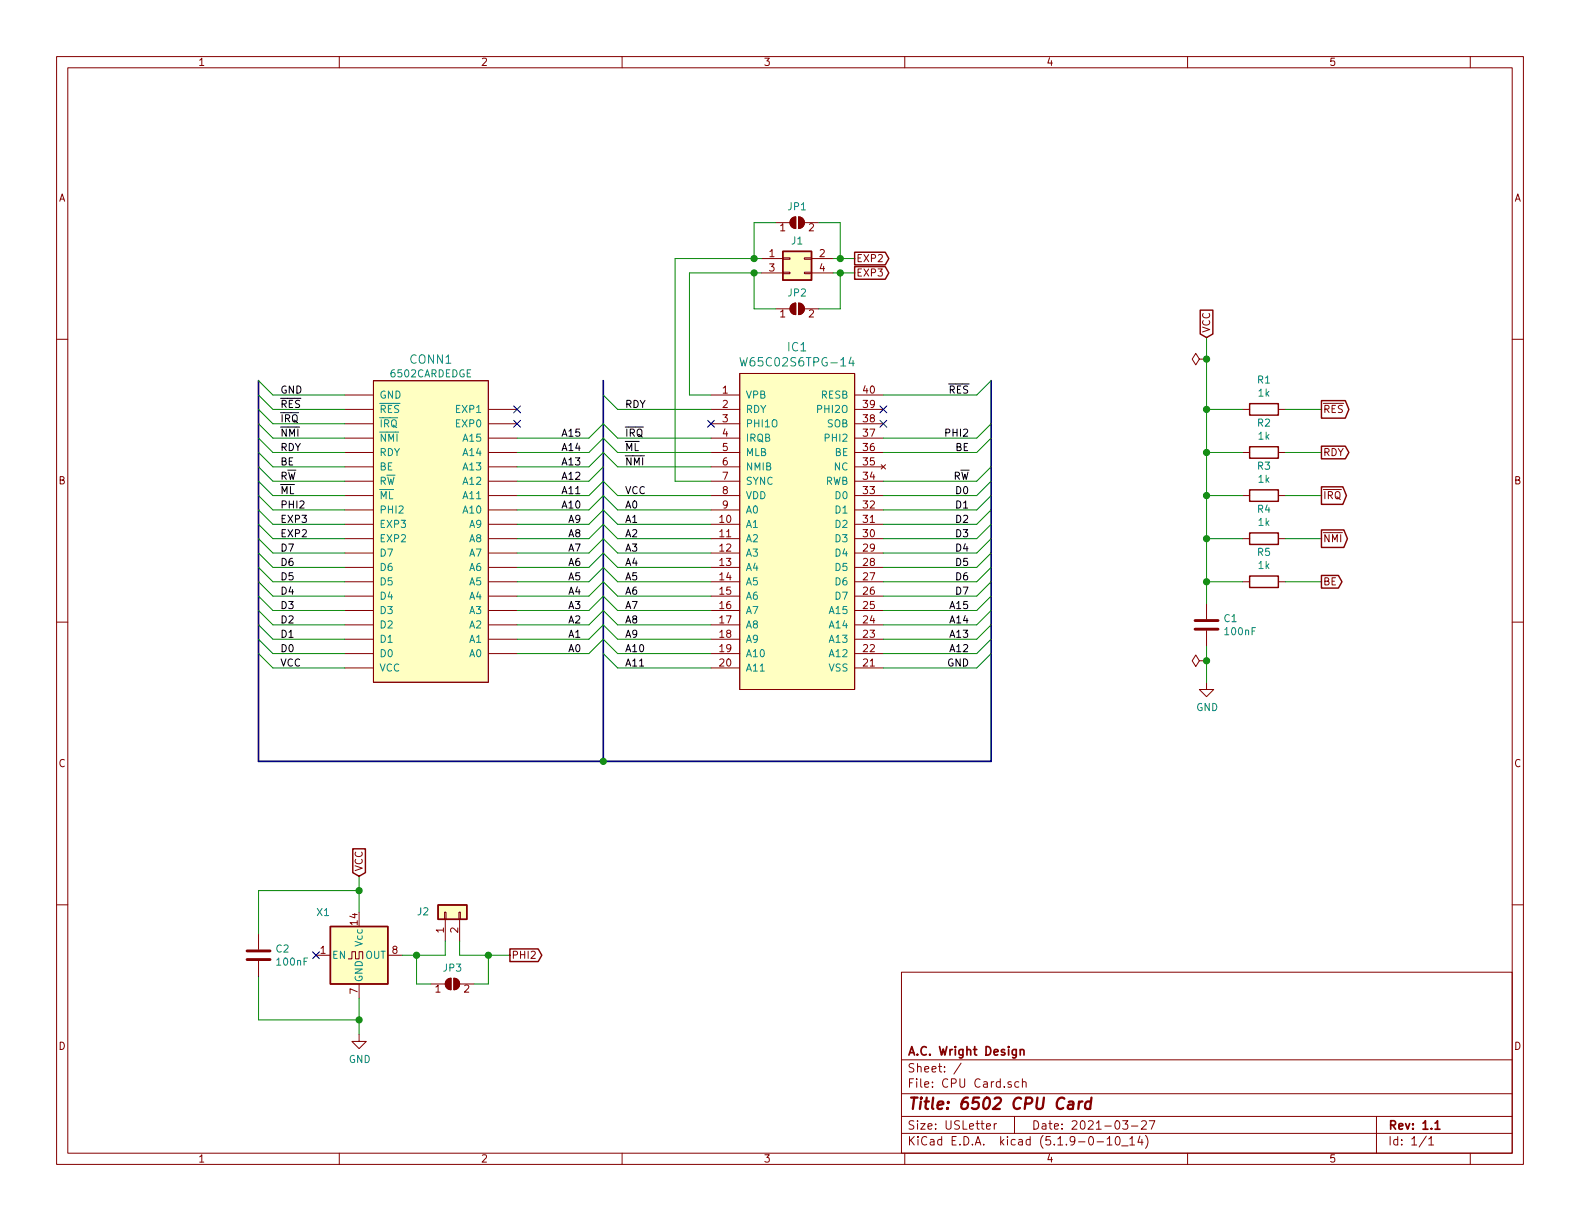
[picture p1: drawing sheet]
<svg xmlns="http://www.w3.org/2000/svg" width="279mm" height="216mm" viewBox="0 0 279 216" stroke-linecap="round" stroke-linejoin="round" font-family="sans-serif">
<g fill="none" stroke="#840000" stroke-width=".18">
<path d="M10 10h259.4v195.9h-259.4zM12 12h255.4v191.9h-255.4zM60 10v2M110 10v2M160 10v2M210 10v2M260 10v2M137.2 39.4h2.5M139.9 38.7l.5-.3h.3v2a1.03 1.03 0 0 1-.9-.6 1.03 1.03 0 0 1 .1-1.1zM141.2 38.4a1.02 1.02 0 0 1 1 1 1.02 1.02 0 0 1-1 1zM142.2 39.4h2.6M10 60h2"/>
<path d="M134.6 45.7h3.8M134.6 48.3h3.8M137.2 54.6h2.5M138.4 48.1h1.3v.3h-1.3zM138.4 45.6h1.3v.2h-1.3zM139.9 53.9l.5-.3h.3v2a1.03 1.03 0 0 1-.9-.6 1.03 1.03 0 0 1 .1-1.1zM141.2 53.6a1.02 1.02 0 0 1 1 1 1.02 1.02 0 0 1-1 1zM142.2 48.1h1.3v.3h-1.3zM142.2 45.6h1.3v.2h-1.3zM142.2 54.6h2.6M143.5 45.7h3.8M143.5 48.3h3.8"/>
<path d="M267.4 60h2M61 77.5h5M61 74.9h5M61 72.4h5M61 69.9h5M66 67.3h20.4v53.4h-20.4zM86.4 77.5h5M86.4 74.9h5M86.4 72.4h5M125.7 77.5h5.1M125.7 74.9h5.1M125.7 72.4h5.1"/>
<path d="M125.7 69.9h5.1M130.8 66h20.3v55.9h-20.3zM151.1 77.5h5.1M151.1 74.9h5.1M151.1 72.4h5.1M151.1 69.9h5.1M212.1 63.5l-.6-1-.7 1 .7 1 .6-1h1.3M213.4 63.5h.1M219.7 72.4h1.3M226.1 72.4h1.2M61 90.2h5M61 87.6h5"/>
<path d="M61 85.1h5M61 82.6h5M61 80h5M61 97.8h5M61 95.3h5M61 92.7h5M86.4 90.2h5M86.4 87.6h5M86.4 85.1h5M86.4 82.6h5M86.4 80h5M86.4 97.8h5"/>
<path d="M86.4 95.3h5M86.4 92.7h5M125.7 90.2h5.1M125.7 87.6h5.1M125.7 85.1h5.1M125.7 82.6h5.1M125.7 80h5.1M125.7 97.8h5.1M125.7 95.3h5.1M125.7 92.7h5.1M151.1 90.2h5.1M151.1 87.6h5.1"/>
<path d="M151.1 85.1h5.1M151.1 82.6h5.1M151.1 80h5.1M151.1 97.8h5.1M151.1 95.3h5.1M151.1 92.7h5.1M155.8 82.2l.8 .7M156.6 82.2l-.8 .7M219.7 87.6h1.3M219.7 80h1.3M219.7 95.3h1.3M226.1 87.6h1.2"/>
<path d="M226.1 80h1.2M226.1 95.3h1.2M10 110h2M61 115.6h5M61 113h5M61 110.5h5M61 108h5M61 105.4h5M61 102.9h5M61 100.3h5M61 118.1h5M86.4 115.6h5"/>
<path d="M86.4 113h5M86.4 110.5h5M86.4 108h5M86.4 105.4h5M86.4 102.9h5M86.4 100.3h5M125.7 115.6h5.1M125.7 113h5.1M125.7 110.5h5.1M125.7 108h5.1M125.7 105.4h5.1M125.7 102.9h5.1"/>
<path d="M125.7 100.3h5.1M125.7 118.1h5.1M151.1 115.6h5.1M151.1 113h5.1M151.1 110.5h5.1M151.1 108h5.1M151.1 105.4h5.1M151.1 102.9h5.1M151.1 100.3h5.1M151.1 118.1h5.1M212.1 116.8l-.6-1-.7 1 .7 1.1 .6-1.1h1.3M213.4 116.8h.1"/>
<path d="M213.4 106.7v2.8M213.4 111.5v2.8M219.7 102.9h1.3M226.1 102.9h1.2M267.4 110h2M213.4 120.7v1.2h1.2l-1.2 1.3-1.3-1.3h1.3M10 160h2M267.4 160h2M45.7 165.1v2.8M45.7 169.9v2.8M55.9 168.9h2.5M61.6 169.5h.6v-1.2h.7v1.2h.6v-1.2h.6v1.2"/>
<path d="M63.5 174v2.5M68.6 168.9h2.5M76.2 174h2.5M78.6 161.3h.3v1.3h-.3zM78.7 162.6v3.8M79 173.3l.4-.3h.4v2a1.03 1.03 0 0 1-1-.6 1.03 1.03 0 0 1 .2-1.1zM80.3 173a1.02 1.02 0 0 1 1 1 1.02 1.02 0 0 1-1 1zM81.2 161.3h.2v1.3h-.2zM81.3 174h2.5M81.3 162.6v3.8M159.4 171.9h108v32h-108zM63.5 182.9v1.3h1.3l-1.3 1.2-1.3-1.2h1.3"/>
<path d="M159.4 197.4h108M159.4 193.4h108M159.4 187.4h108M170 188l-1.3 1.9M174.4 199.2l.8-.2-.1-.2-.4-.1-.3 .2 .1 .7h.6M175.8 198.7v1M176.2 198.7l-.3 .1-.1 .2M178.8 191.3a.37 .37 0 0 0-.6 .2l.1 .2 .5 .1 .1 .2-.2 .3-.5-.1M179.4 197.4v3M180.2 191.3h-.5l-.2 .2 .1 .7h.6M180.8 191.4l.1-.1a.37 .37 0 0 1 .6 .2v.8M180.8 190.8v1.5"/>
<path d="M198.5 198.2h.9l-.4 .6 .4 .1v.6l-.2 .2-.7-.2M200.1 199.1h1.1M201.9 198.3l.2-.1h.3l.3 .1v.3v.2l-.9 .9h.9M203.2 198.2h1l-.6 1.5M243.4 197.4v6.5M60 203.9v2M110 203.9v2M159.4 200.4h108M160 203.9v2M194 201.9h1.1M195.8 201.4l.4-.4v1.5M195.8 202.5h.8"/>
<path d="M197.4 201.1l.3-.1a.94 .94 0 0 1 0 1.5 .79 .79 0 0 1-.3-1.4zM198.3 202.6h1.2M199.8 201.4l.4-.4v1.5M199.8 202.5h.8M201.6 200.9l-.4 1.1h.9M201.9 201.5v1M202.6 200.8a1.71 1.71 0 0 1 0 2.2M210 203.9v2M252.2 200.9l-1.2 1.9M252.7 201.4l.4-.4v1.5M252.7 202.5h.8M260 203.9v2"/>
</g>
<path d="M180.4 185.7l.1-.1a.37 .37 0 0 1 .6 .2v.8M180.4 185.6v1M253.8 198.6l.4-.4v1.5M253.8 199.7h.8" fill="none" stroke="#840000" stroke-width=".3"/>
<path d="M189 194.8h.8l-.1 1.3M189.8 195.2l-.7 .1a.4 .4 0 0 0-.3 .4 .4 .4 0 0 0 .3 .4l.6-.1M190.8 194.8l-.1 1.3M191.4 194.8a.55 .55 0 0 0-.6 .3M192.9 194.8a.68 .68 0 0 0-1 .3v.8l.3 .2 .6-.1M193 194.1l-.2 2" fill="none" stroke="#840000" stroke-width=".41"/>
<path d="M211.3 111.3h4.1M211.3 109.7h4.1M43.7 169.7h4.1M43.7 168.1h4.1" fill="none" stroke="#840000" stroke-width=".51"/>
<g fill="#840000" stroke="#840000" stroke-width=".18">
<path d="M79 173.3l.4-.3h.4v2a1.03 1.03 0 0 1-1-.6 1.03 1.03 0 0 1 .2-1.1z"/>
<path d="M80.3 173a1.02 1.02 0 0 1 1 1 1.02 1.02 0 0 1-1 1z"/>
<path d="M139.9 38.7l.5-.3h.3v2a1.03 1.03 0 0 1-.9-.6 1.03 1.03 0 0 1 .1-1.1z"/>
<path d="M141.2 38.4a1.02 1.02 0 0 1 1 1 1.02 1.02 0 0 1-1 1z"/>
<path d="M139.9 53.9l.5-.3h.3v2a1.03 1.03 0 0 1-.9-.6 1.03 1.03 0 0 1 .1-1.1z"/>
<path d="M141.2 53.6a1.02 1.02 0 0 1 1 1 1.02 1.02 0 0 1-1 1z"/>
</g>
<g fill="#ffffc2" stroke="#ffffc2" stroke-width=".18">
<path d="M77.5 160h5v2.6h-5z"/>
<path d="M58.4 163.8h10.2v10.2h-10.2z"/>
<path d="M66 67.3h20.4v53.4h-20.4z"/>
<path d="M138.4 44.5h5.1v5h-5.1z"/>
<path d="M130.8 66h20.3v55.9h-20.3z"/>
</g>
<g fill="none" stroke="#840000" stroke-width=".25">
<path d="M138.4 44.5h5.1v5h-5.1zM151.1 47.1h5.4l.7 1.2-.7 1.1h-5.4zM151.1 44.6h5.4l.7 1.1-.7 1.1h-5.4zM212.2 54.8h2.3v4.3l-1.1 .6-1.2-.6zM221 71.4h5.1v2h-5.1zM221 79h5.1v2h-5.1zM233.7 78.9h4.2l.6 1.1-.6 1.1h-4.2zM233.7 70.8h4.2l.6 1.6-.6 1.5h-4.2zM221 86.6h5.1v2h-5.1zM221 94.2h5.1v2.1h-5.1zM233.7 93.7h3.9l.7 1.6-.7 1.5h-3.9zM233.7 86.1h3.8l.6 1.5-.6 1.6h-3.8z"/>
<path d="M221 101.9h5.1v2h-5.1zM233.7 101.8h3l.6 1.1-.6 1.1h-3zM62.4 150.1h2.2v4.2l-1.1 .6-1.1-.6zM58.4 163.8h10.2v10.2h-10.2zM77.5 160h5v2.6h-5zM90.2 167.8h5l.6 1.1-.6 1.1h-5z"/>
</g>
<path d="M130.9 63.2l.3 1.5 .3-1 .3 1 .4-1.5M150.5 63.1l-.4 1.1h1M150.9 63.7v1" fill="none" stroke="#008484" stroke-width=".18"/>
<path d="M45.7 67.3v67.3h129.6v-67.3M106.7 67.3v67.3" fill="none" stroke="#000084" stroke-width=".3"/>
<g fill="none" stroke="#008400" stroke-width=".18">
<path d="M137.2 39.4h-3.9v6.3M144.8 39.4h3.8v6.3M133.3 48.3v6.3h3.9M134.6 48.3h-12.7v21.6h3.8M134.6 45.7h-15.2v39.4h6.3M147.3 48.3h3.8M147.3 45.7h3.8M148.6 48.3v6.3h-3.8M213.4 59.7v47M45.7 69.9l2.6 2.5h12.7M45.7 77.5l2.6 2.5h12.7M45.7 67.3l2.6 2.6h12.7"/>
<path d="M45.7 74.9l2.6 2.6h12.7M45.7 72.4l2.6 2.5h12.7M91.4 77.5h12.7l2.6-2.6 2.5 2.6h16.5M106.7 69.9l2.5 2.5h16.5M175.3 77.5l-2.6 2.5h-16.5M175.3 67.3l-2.6 2.6h-16.5M175.3 74.9l-2.6 2.6h-16.5M213.4 72.4h6.3M227.3 72.4h6.4M45.7 85.1l2.6 2.5h12.7M45.7 92.7l2.6 2.6h12.7M45.7 82.6l2.6 2.5h12.7"/>
<path d="M45.7 97.8l2.6 2.5h12.7M45.7 95.3l2.6 2.5h12.7M45.7 90.2l2.6 2.5h12.7M45.7 87.6l2.6 2.6h12.7M45.7 80l2.6 2.6h12.7M91.4 80h12.7l2.6-2.5 2.5 2.5h16.5M91.4 87.6h12.7l2.6-2.5 2.5 2.5h16.5M91.4 95.3h12.7l2.6-2.6 2.5 2.6h16.5M91.4 97.8h12.7l2.6-2.5 2.5 2.5h16.5M91.4 92.7h12.7l2.6-2.5 2.5 2.5h16.5M91.4 90.2h12.7l2.6-2.6 2.5 2.6h16.5M91.4 82.6h12.7l2.6-2.6 2.5 2.6h16.5"/>
<path d="M106.7 82.6l-2.6 2.5h-12.7M175.3 85.1l-2.6 2.5h-16.5M175.3 92.7l-2.6 2.6h-16.5M175.3 82.6l-2.6 2.5h-16.5M175.3 97.8l-2.6 2.5h-16.5M175.3 95.3l-2.6 2.5h-16.5M175.3 90.2l-2.6 2.5h-16.5M175.3 87.6l-2.6 2.6h-16.5M213.4 80h6.3M213.4 87.6h6.3M213.4 95.3h6.3M227.3 80h6.4"/>
<path d="M227.3 87.6h6.4M227.3 95.3h6.4M45.7 100.3l2.6 2.6h12.7M45.7 115.6l2.6 2.5h12.7M45.7 113l2.6 2.6h12.7M45.7 110.5l2.6 2.5h12.7M45.7 108l2.6 2.5h12.7M45.7 105.4l2.6 2.6h12.7M45.7 102.9l2.6 2.5h12.7M91.4 102.9h12.7l2.6-2.6 2.5 2.6h16.5M91.4 115.6h12.7l2.6-2.6 2.5 2.6h16.5M91.4 113h12.7l2.6-2.5 2.5 2.5h16.5"/>
<path d="M91.4 110.5h12.7l2.6-2.5 2.5 2.5h16.5M91.4 108h12.7l2.6-2.6 2.5 2.6h16.5M91.4 105.4h12.7l2.6-2.5 2.5 2.5h16.5M91.4 100.3h12.7l2.6-2.5 2.5 2.5h16.5M106.7 115.6l2.5 2.5h16.5M175.3 100.3l-2.6 2.6h-16.5M175.3 115.6l-2.6 2.5h-16.5M175.3 113l-2.6 2.6h-16.5M175.3 110.5l-2.6 2.5h-16.5M175.3 108l-2.6 2.5h-16.5M175.3 105.4l-2.6 2.6h-16.5M175.3 102.9l-2.6 2.5h-16.5"/>
<path d="M213.4 102.9h6.3M213.4 114.3v6.4M227.3 102.9h6.4M63.5 154.9v6.4M63.5 157.5h-17.8v7.6M45.7 172.7v7.6h17.8M63.5 176.5v6.4M73.7 168.9v5.1h2.5M78.7 166.4v2.5h-7.6M81.3 166.4v2.5h8.9M86.4 168.9v5.1h-2.6"/>
</g>
<g fill="#008400" stroke="#008400" stroke-width=".25">
<circle cx="213.4" cy="95.3" r=".51"/>
<circle cx="213.4" cy="87.6" r=".51"/>
<circle cx="86.4" cy="168.9" r=".51"/>
<circle cx="148.6" cy="48.3" r=".51"/>
<circle cx="133.4" cy="45.7" r=".51"/>
<circle cx="73.7" cy="168.9" r=".51"/>
<circle cx="148.6" cy="45.7" r=".51"/>
<circle cx="213.4" cy="80" r=".51"/>
<circle cx="213.4" cy="72.4" r=".51"/>
<circle cx="106.7" cy="134.6" r=".51"/>
<circle cx="63.5" cy="157.5" r=".51"/>
<circle cx="213.4" cy="116.8" r=".51"/>
<circle cx="213.4" cy="102.9" r=".51"/>
<circle cx="63.5" cy="180.3" r=".51"/>
<circle cx="213.4" cy="63.5" r=".51"/>
<circle cx="133.4" cy="48.3" r=".51"/>
</g>
<path d="M90.8 71.8l1.2 1.2M90.8 74.3l1.2 1.2M92 71.8l-1.2 1.2M92 74.3l-1.2 1.2M125.1 74.3l1.2 1.2M126.3 74.3l-1.2 1.2M155.6 74.3l1.2 1.2M155.6 71.8l1.2 1.2M156.8 74.3l-1.2 1.2M156.8 71.8l-1.2 1.2M55.3 168.3l1.2 1.2M56.5 168.3l-1.2 1.2" fill="none" stroke="#000084" stroke-width=".18"/>
<text font-size="2.8" fill="#840000" x="160.4" y="196.2">Title: 6502 CPU Card</text>
<g font-size="2.1" fill="#008484">
<text x="72.5" y="64.3">CONN1</text>
<text x="132" y="64.8">W65C02S6TPG-14</text>
<text x="139.3" y="62.1">IC1</text>
</g>
<g font-size="2.1" fill="#840000">
<text x="160.4" y="189.6">Sheet: /</text>
<text x="160.4" y="186.6">A.C. Wright Design</text>
<text x="160.4" y="192.3">File: CPU Card.sch</text>
<text x="160.4" y="202.5">KiCad E.D.A. kicad (5.1.9-0-10_14)</text>
<text x="160.4" y="199.7">Size: USLetter</text>
<text x="182.4" y="199.7">Date: 2021-03-27</text>
<text x="245.4" y="199.7">Rev: 1.1</text>
<text x="245.4" y="202.5">Id: 1/1</text>
</g>
<g font-size="1.8" fill="#840000">
<text x="35" y="11.6">1</text>
<text x="85" y="11.6">2</text>
<text x="135" y="11.6">3</text>
<text x="185" y="11.6">4</text>
<text x="235" y="11.6">5</text>
<text x="10.4" y="35.6">A</text>
<text x="267.8" y="35.6">A</text>
<text x="137.9" y="40.9">1</text>
<text x="143" y="40.9">2</text>
<text x="136" y="45.5">1</text>
<text x="144.9" y="45.5">2</text>
<text x="151.4" y="46.4">EXP2</text>
<text x="136" y="48">3</text>
<text x="144.9" y="48">4</text>
<text x="151.4" y="48.9">EXP3</text>
<text x="137.9" y="56.1">1</text>
<text x="143" y="56.1">2</text>
<text x="214" y="58.9" transform="rotate(-90 214 58.9)">VCC</text>
<text x="127.8" y="69.6">1</text>
<text x="152.7" y="69.6">40</text>
<text x="127.8" y="72.1">2</text>
<text x="127.8" y="74.7">3</text>
<text x="127.8" y="77.2">4</text>
<text x="152.7" y="77.2">37</text>
<text x="152.7" y="74.7">38</text>
<text x="152.7" y="72.1">39</text>
<text x="233.9" y="73">RES</text>
<text x="127.8" y="79.8">5</text>
<text x="127.8" y="82.3">6</text>
<text x="152.7" y="82.3">35</text>
<text x="152.7" y="79.8">36</text>
<text x="233.9" y="80.6">RDY</text>
<text x="10.4" y="85.6">B</text>
<text x="127.8" y="84.8">7</text>
<text x="127.8" y="87.4">8</text>
<text x="127.8" y="89.9">9</text>
<text x="152.7" y="89.9">32</text>
<text x="152.7" y="87.4">33</text>
<text x="152.7" y="84.8">34</text>
<text x="233.9" y="88.3">IRQ</text>
<text x="267.8" y="85.6">B</text>
<text x="127.3" y="92.5">10</text>
<text x="127.3" y="95">11</text>
<text x="152.7" y="95">30</text>
<text x="152.7" y="92.5">31</text>
<text x="233.9" y="95.9">NMI</text>
<text x="127.3" y="97.5">12</text>
<text x="127.3" y="100.1">13</text>
<text x="152.7" y="100.1">28</text>
<text x="152.7" y="97.5">29</text>
<text x="127.3" y="102.6">14</text>
<text x="127.3" y="105.2">15</text>
<text x="127.3" y="107.7">16</text>
<text x="152.7" y="107.7">25</text>
<text x="152.7" y="105.2">26</text>
<text x="152.7" y="102.6">27</text>
<text x="233.9" y="103.5">BE</text>
<text x="127.3" y="110.2">17</text>
<text x="127.3" y="112.8">18</text>
<text x="152.7" y="112.8">23</text>
<text x="152.7" y="110.2">24</text>
<text x="127.3" y="115.3">19</text>
<text x="127.3" y="117.9">20</text>
<text x="152.7" y="117.9">21</text>
<text x="152.7" y="115.3">22</text>
<text x="10.4" y="135.6">C</text>
<text x="267.8" y="135.6">C</text>
<text x="64.1" y="154.2" transform="rotate(-90 64.1 154.2)">VCC</text>
<text x="63.2" y="163.5" transform="rotate(-90 63.2 163.5)">14</text>
<text x="78.5" y="164.9" transform="rotate(-90 78.5 164.9)">1</text>
<text x="81" y="164.9" transform="rotate(-90 81 164.9)">2</text>
<text x="56.7" y="168.7">1</text>
<text x="69.4" y="168.7">8</text>
<text x="90.4" y="169.5">PHI2</text>
<text x="63.2" y="175.7" transform="rotate(-90 63.2 175.7)">7</text>
<text x="77" y="175.5">1</text>
<text x="82.1" y="175.5">2</text>
<text x="10.4" y="185.6">D</text>
<text x="267.8" y="185.6">D</text>
<text x="35" y="205.5">1</text>
<text x="85" y="205.5">2</text>
<text x="135" y="205.5">3</text>
<text x="185" y="205.5">4</text>
<text x="235" y="205.5">5</text>
</g>
<g font-size="1.8" fill="#008484">
<text x="139.4" y="37.2">JP1</text>
<text x="140" y="43.2">J1</text>
<text x="139.4" y="52.4">JP2</text>
<text x="67.1" y="70.5">GND</text>
<text x="69.2" y="66.7">6502CARDEDGE</text>
<text x="131.8" y="70.5">VPB</text>
<text x="145.2" y="70.5">RESB</text>
<text x="222.4" y="67.8">R1</text>
<text x="222.6" y="70.1">1k</text>
<text x="67.1" y="75.6">IRQ</text>
<text x="67.1" y="73">RES</text>
<text x="80.8" y="75.6">EXP0</text>
<text x="80.8" y="73">EXP1</text>
<text x="131.8" y="73">RDY</text>
<text x="131.8" y="75.6">PHI1O</text>
<text x="144.8" y="73">PHI2O</text>
<text x="146.3" y="75.6">SOB</text>
<text x="222.4" y="75.4">R2</text>
<text x="222.6" y="77.7">1k</text>
<text x="67.1" y="83.2">BE</text>
<text x="67.1" y="80.6">RDY</text>
<text x="67.1" y="78.1">NMI</text>
<text x="82.1" y="83.2">A13</text>
<text x="82.1" y="80.6">A14</text>
<text x="82.1" y="78.1">A15</text>
<text x="131.8" y="78.1">IRQB</text>
<text x="131.8" y="80.6">MLB</text>
<text x="131.8" y="83.2">NMIB</text>
<text x="146.2" y="78.1">PHI2</text>
<text x="147.5" y="83.2">NC</text>
<text x="147.7" y="80.6">BE</text>
<text x="222.4" y="83.1">R3</text>
<text x="67.1" y="85.7">RW</text>
<text x="67.1" y="88.3">ML</text>
<text x="82.1" y="88.3">A11</text>
<text x="82.1" y="85.7">A12</text>
<text x="131.8" y="85.7">SYNC</text>
<text x="131.8" y="88.3">VDD</text>
<text x="145.9" y="85.7">RWB</text>
<text x="147.9" y="88.3">D0</text>
<text x="222.6" y="85.4">1k</text>
<text x="67.1" y="95.9">EXP2</text>
<text x="67.1" y="93.3">EXP3</text>
<text x="67.1" y="90.8">PHI2</text>
<text x="82.1" y="90.8">A10</text>
<text x="83.1" y="95.9">A8</text>
<text x="83.1" y="93.3">A9</text>
<text x="131.8" y="93.3">A1</text>
<text x="131.8" y="95.9">A2</text>
<text x="131.8" y="90.8">A0</text>
<text x="147.9" y="95.9">D3</text>
<text x="147.9" y="93.3">D2</text>
<text x="147.9" y="90.8">D1</text>
<text x="222.4" y="90.7">R4</text>
<text x="222.6" y="93">1k</text>
<text x="67.1" y="101">D6</text>
<text x="67.1" y="98.4">D7</text>
<text x="83.1" y="101">A6</text>
<text x="83.1" y="98.4">A7</text>
<text x="131.8" y="98.4">A3</text>
<text x="131.8" y="101">A4</text>
<text x="147.9" y="101">D5</text>
<text x="147.9" y="98.4">D4</text>
<text x="222.4" y="98.3">R5</text>
<text x="222.6" y="100.6">1k</text>
<text x="67.1" y="106">D4</text>
<text x="67.1" y="103.5">D5</text>
<text x="83.1" y="106">A4</text>
<text x="83.1" y="103.5">A5</text>
<text x="131.8" y="103.5">A5</text>
<text x="131.8" y="106">A6</text>
<text x="147.9" y="106">D7</text>
<text x="147.9" y="103.5">D6</text>
<text x="67.1" y="113.7">D1</text>
<text x="67.1" y="111.1">D2</text>
<text x="67.1" y="108.6">D3</text>
<text x="83.1" y="113.7">A1</text>
<text x="83.1" y="111.1">A2</text>
<text x="83.1" y="108.6">A3</text>
<text x="131.8" y="108.6">A7</text>
<text x="131.8" y="111.1">A8</text>
<text x="131.8" y="113.7">A9</text>
<text x="146.9" y="113.7">A13</text>
<text x="146.9" y="111.1">A14</text>
<text x="146.9" y="108.6">A15</text>
<text x="216.5" y="110">C1</text>
<text x="216.7" y="112.3">100nF</text>
<text x="67.1" y="116.2">D0</text>
<text x="67.1" y="118.7">VCC</text>
<text x="83.1" y="116.2">A0</text>
<text x="131.8" y="116.2">A10</text>
<text x="131.8" y="118.7">A11</text>
<text x="146.6" y="118.7">VSS</text>
<text x="146.9" y="116.2">A12</text>
<text x="211.5" y="125.7">GND</text>
<text x="56.1" y="162">X1</text>
<text x="73.9" y="161.8">J2</text>
<text x="64.1" y="167.2" transform="rotate(-90 64.1 167.2)">Vcc</text>
<text x="48.8" y="168.4">C2</text>
<text x="49.1" y="170.7">100nF</text>
<text x="58.7" y="169.5">EN</text>
<text x="64.1" y="173.7" transform="rotate(-90 64.1 173.7)">GND</text>
<text x="64.6" y="169.5">OUT</text>
<text x="78.4" y="171.8">JP3</text>
<text x="61.7" y="188">GND</text>
</g>
<g font-size="1.8">
<text x="49.5" y="69.6">GND</text>
<text x="167.8" y="69.6">RES</text>
<text x="49.5" y="72.1">RES</text>
<text x="49.5" y="74.7">IRQ</text>
<text x="49.5" y="77.2">NMI</text>
<text x="99.6" y="77.2">A15</text>
<text x="110.5" y="72.1">RDY</text>
<text x="110.5" y="77.2">IRQ</text>
<text x="167.5" y="77.2">PHI2</text>
<text x="49.5" y="79.8">RDY</text>
<text x="49.5" y="82.3">BE</text>
<text x="99.6" y="82.3">A13</text>
<text x="99.6" y="79.8">A14</text>
<text x="110.5" y="79.8">ML</text>
<text x="110.5" y="82.3">NMI</text>
<text x="169" y="79.8">BE</text>
<text x="49.5" y="84.8">RW</text>
<text x="49.5" y="87.4">ML</text>
<text x="49.5" y="89.9">PHI2</text>
<text x="99.6" y="89.9">A10</text>
<text x="99.6" y="87.4">A11</text>
<text x="99.6" y="84.8">A12</text>
<text x="110.5" y="87.4">VCC</text>
<text x="110.5" y="89.9">A0</text>
<text x="168.5" y="84.8">RW</text>
<text x="169.2" y="87.4">D0</text>
<text x="169.2" y="89.9">D1</text>
<text x="49.5" y="95">EXP2</text>
<text x="49.5" y="92.5">EXP3</text>
<text x="100.6" y="95">A8</text>
<text x="100.6" y="92.5">A9</text>
<text x="110.5" y="92.5">A1</text>
<text x="110.5" y="95">A2</text>
<text x="169.2" y="95">D3</text>
<text x="169.2" y="92.5">D2</text>
<text x="49.5" y="100.1">D6</text>
<text x="49.5" y="97.5">D7</text>
<text x="100.6" y="100.1">A6</text>
<text x="100.6" y="97.5">A7</text>
<text x="110.5" y="97.5">A3</text>
<text x="110.5" y="100.1">A4</text>
<text x="169.2" y="100.1">D5</text>
<text x="169.2" y="97.5">D4</text>
<text x="49.5" y="107.7">D3</text>
<text x="49.5" y="105.2">D4</text>
<text x="49.5" y="102.6">D5</text>
<text x="100.6" y="107.7">A3</text>
<text x="100.6" y="105.2">A4</text>
<text x="100.6" y="102.6">A5</text>
<text x="110.5" y="102.6">A5</text>
<text x="110.5" y="105.2">A6</text>
<text x="110.5" y="107.7">A7</text>
<text x="168.2" y="107.7">A15</text>
<text x="169.2" y="102.6">D6</text>
<text x="169.2" y="105.2">D7</text>
<text x="49.5" y="112.8">D1</text>
<text x="49.5" y="110.2">D2</text>
<text x="100.6" y="112.8">A1</text>
<text x="100.6" y="110.2">A2</text>
<text x="110.5" y="110.2">A8</text>
<text x="110.5" y="112.8">A9</text>
<text x="168.2" y="110.2">A14</text>
<text x="168.2" y="112.8">A13</text>
<text x="49.5" y="117.9">VCC</text>
<text x="49.5" y="115.3">D0</text>
<text x="100.6" y="115.3">A0</text>
<text x="110.5" y="115.3">A10</text>
<text x="110.5" y="117.9">A11</text>
<text x="167.5" y="117.9">GND</text>
<text x="168.2" y="115.3">A12</text>
</g>
</svg>
